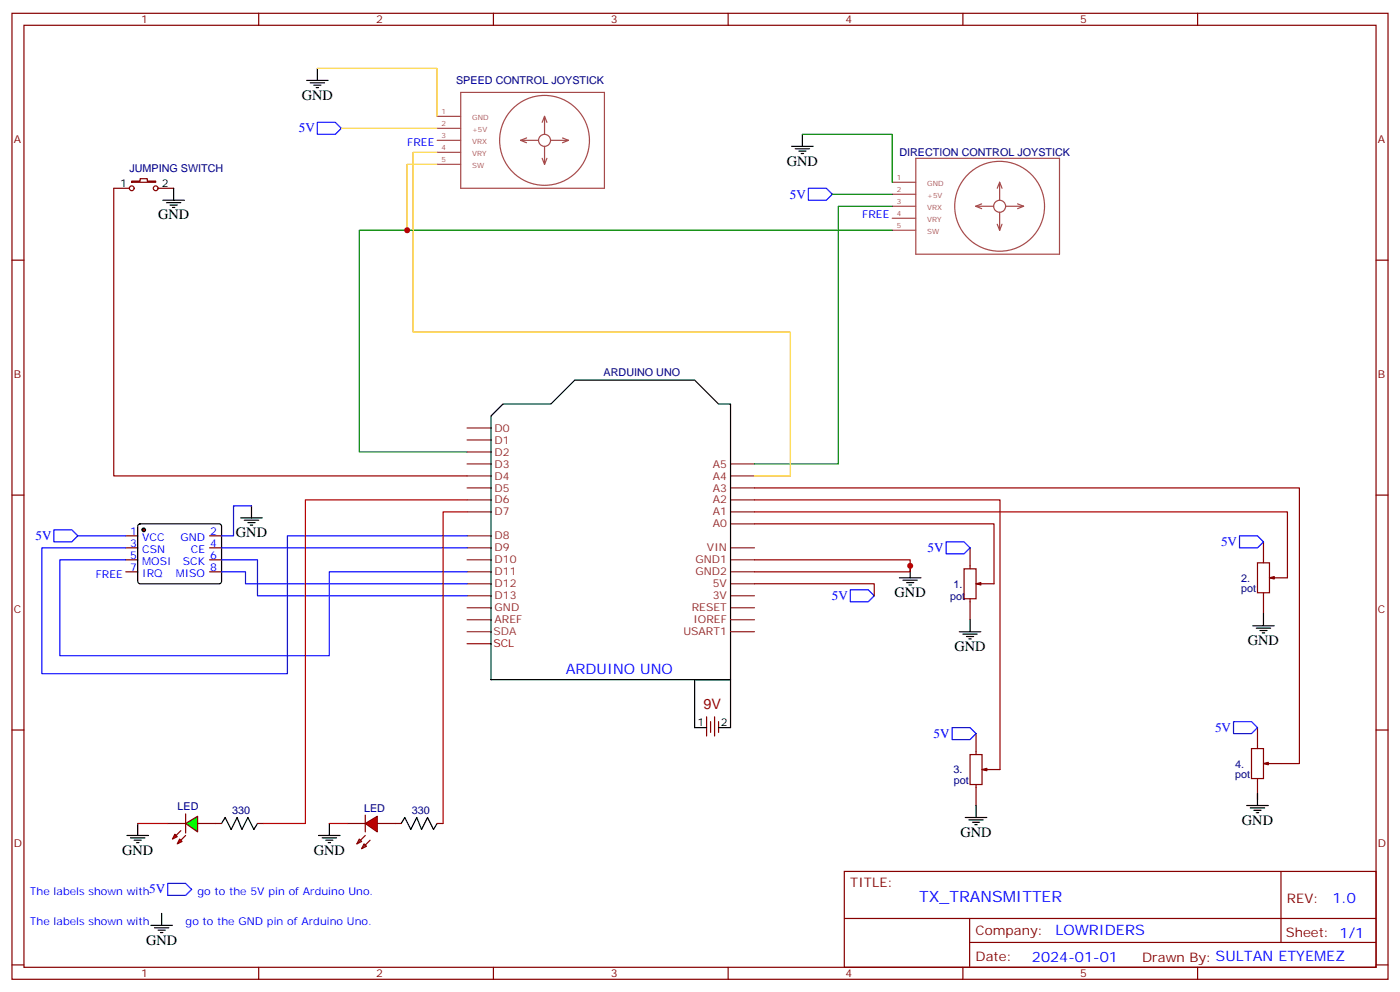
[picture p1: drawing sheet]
<svg xmlns="http://www.w3.org/2000/svg" width="412mm" height="292mm" viewBox="0 0 412 292" stroke-linecap="round" stroke-linejoin="round" font-family="sans-serif">
<g fill="none" stroke="#870000" stroke-width=".35">
<path d="M3.5 3.9h405.4v284.4h-405.4zM7.1 7.4h398.2v277.3h-398.2zM76.2 3.9v3.5M145.3 3.9v3.5M214.5 3.9v3.5M283.6 3.9v3.5M352.8 3.9v3.5M3.5 76.6h3.6M405.3 76.6h3.6M3.5 145.7h3.6M37 157.7h3.6M405.3 145.7h3.6"/>
<path d="M37 168.3h3.6M37 164.8h3.6M37 161.3h3.6M3.5 214.9h3.6M405.3 214.9h3.6M248.7 256.5h156.6v28.2h-156.6zM377.3 256.5v20.9M248.7 270.4h156.5M285.6 277.4h119.6M285.6 270.4v14.1M3.5 284h3.6M76.2 284.7v3.6"/>
<path d="M145.3 284.7v3.6M214.5 284.7v3.6M283.6 284.7v3.6M352.8 284.7v3.6M405.3 284h3.6"/>
</g>
<circle cx="42.3" cy="156" r=".53" fill="#870000" stroke="#000" stroke-width=".35"/>
<path d="M144.6 122.4l3.6-3.5h14.1l7-7h35.3l7.1 7h3.5v81.2h-70.6zM40.8 154.4l.5-.2h23.3l.5 .2 .2 .5-.1 16.5-.6 .4h-23.6l-.4-.7v-16.2z" fill="none" stroke="#000" stroke-width=".35"/>
<path d="M61.7 157.7h3.6M61.7 161.3h3.6M61.7 164.8h3.6M61.7 168.3h3.6M102.3 242.4h5.3M105.8 247l.7 .7-1.4 .7zM107.2 248.4l.7 .7-1.4 .7zM107.6 245.9l-2.5 2.5M109 247.3l-2.5 2.5M111.1 242.4h5.3" fill="none" stroke="#870000" stroke-width=".35"/>
<g fill="none" stroke="#8c2424" stroke-width=".35">
<path d="M137.6 126h7M137.6 129.5h7M137.6 133h7M137.6 136.6h7M215.2 136.6h7M137.6 140.1h7M137.6 143.6h7M137.6 147.1h7M137.6 150.7h7M137.6 157.7h7M215.2 140.1h7M215.2 143.6h7"/>
<path d="M215.2 147.1h7M215.2 150.7h7M215.2 154.2h7M137.6 161.3h7M137.6 164.8h7M137.6 168.3h7M137.6 171.8h7M137.6 175.4h7M137.6 178.9h7M215.2 161.3h7M215.2 164.8h7M215.2 168.3h7"/>
<path d="M215.2 171.8h7M215.2 175.4h7M215.2 178.9h7M137.6 182.4h7M215.2 182.4h7M215.2 185.9h7"/>
</g>
<path d="M137.6 185.9h7" fill="none" stroke="#933" stroke-width=".35"/>
<path d="M137.6 189.5h7" fill="none" stroke="#900" stroke-width=".35"/>
<g fill="none" stroke="#a64a4a" stroke-width=".35">
<path d="M262.8 53.7h7M262.8 57.2h7M269.8 46.6h42.3v28.2h-42.3zM294.5 53.7v5.2M294.5 53.7l-.7 1.7M294.5 53.7l.7 1.7M262.8 60.7h7M262.8 64.2h7M262.8 67.8h7M287.4 60.7h5.3M287.4 60.7l1.8 .7M289.2 60l-1.8 .7"/>
<path d="M293.8 66l.7 1.8M294.5 62.5v5.3M295.2 66l-.7 1.8M299.8 60l1.7 .7M301.5 60.7h-5.3a1.76 1.76 0 0 0-2.5-1.6 1.76 1.76 0 0 0-.4 3 1.76 1.76 0 0 0 2.9-.9v-.5M301.5 60.7l-1.7 .7M307.7 60.7a13.2 13.2 0 0 0-19.4-11.7 13.2 13.2 0 0 0-1.3 22.7 13.2 13.2 0 0 0 20.6-9.5l.1-1.5"/>
</g>
<path d="M107.6 242.4l3.5-2.1v4.6z" fill="#f00" stroke="#870000" stroke-width=".35"/>
<g fill="none" stroke="#870000" stroke-width=".35">
<path d="M33.5 55.4h4.6M38.8 53.3h2.5v-.7h2.1v.7h2.5v.4h-7.1zM46.6 55.4h4.6M208.1 211v5.6M209.3 212.4v3.2M210.5 211v5.6M211.7 212.4v3.2M107.6 239.9v5M63.5 242.4h1.8M75.8 242.4h1.8M116.4 242.4h1.8M128.8 242.4h1.7"/>
<circle cx="38.8" cy="55.4" r=".71"/>
<circle cx="45.9" cy="55.4" r=".71"/>
</g>
<g fill="none" stroke="#000" stroke-width=".35">
<path d="M90.3 23.7h6.4M91.4 24.4h4.2M92.4 25.1h2.1M93.1 25.8h.7M93.5 20.1v3.6M236.4 39.5v3.6M48 58.9h6.3M49 59.7h4.3M51.2 55.4v3.5M233.2 43.1h6.3M234.2 43.8h4.3M235.3 44.5h2.1"/>
<path d="M236 45.2h.7M50.1 60.4h2.1M50.8 61.1h.7M70.9 152.4h6.4M72 153.1h4.2M73 153.8h2.1M73.7 154.6h.7M74.1 148.9v3.5M264.9 170.1h6.4M266 170.8h4.2M267.1 171.5h2.1M267.8 172.2h.7"/>
<path d="M268.1 166.5v3.6M282.6 185.9h6.3M283.6 186.7h4.3M284.7 187.4h2.1M285.4 188.1h.7M285.8 182.4v3.5M369 184.2h6.4M370.1 184.9h4.2M371.1 185.6h2.1M371.8 186.3h.7M372.2 180.7v3.5M208.1 214.2h-3.5v-14.1h10.6v14.1h-3.5"/>
<path d="M287.5 237.1v3.5M367.2 237.1h6.4M368.3 237.8h4.2M369.4 238.5h2.1M370.1 239.2h.7M370.4 233.6v3.5M65.3 242.4l1-1.8 1.8 3.6 1.7-3.6 1.5 3.6 1.7-3.6 1.8 3.6 1-1.8M118.2 242.4l1-1.8 1.8 3.6 1.8-3.6 1.4 3.6 1.7-3.6 1.8 3.6 1.1-1.8M284.3 240.6h6.4M285.4 241.3h4.2M286.5 242h2.1M287.2 242.7h.7"/>
<path d="M44.4 272.4h6.4M45.5 273.1h4.2M46.6 273.8h2.1M47.3 274.5h.7M47.6 268.9v3.5"/>
</g>
<g fill="none" stroke="#00f" stroke-width=".35">
<path d="M93.5 36h5.3l1.7 1.8-1.7 1.7h-5.3zM238.1 55.4h5.3l1.8 1.8-1.8 1.7h-5.3zM15.9 156h5.3l1.7 1.7-1.7 1.8h-5.3zM22.9 157.7h14.1M74.1 148.9h-5.3v8.8h-3.5M137.6 157.7h-52.9v40.6h-72.4v-37h24.7M278.7 159.5h5.3l1.8 1.8-1.8 1.7h-5.3zM365.1 157.7h5.3l1.8 1.8-1.8 1.8h-5.3zM37 164.8h-19.4v28.2h79.4v-24.7h40.6M65.3 168.3h7v3.5h65.3M65.3 164.8h10.5v10.6h61.8M65.3 161.3h72.3"/>
<path d="M250.5 173.6h5.3l1.7 1.8-1.7 1.7h-5.3zM280.5 214.2h5.3l1.7 1.7-1.7 1.8h-5.3zM363.4 212.4h5.3l1.7 1.8-1.7 1.7h-5.3zM49.4 260h5.3l1.7 1.8-1.7 1.8h-5.3z"/>
</g>
<path d="M236.4 39.5h26.4v14.2M245.2 57.2h17.6M262.8 60.7h-15.9v75.9h-24.7M262.8 67.8h-157v65.2h31.8" fill="none" stroke="#008700" stroke-width=".35"/>
<g fill="#850000" stroke="#850000" stroke-width=".35">
<path d="M372.2 224.8l1.4-.4v.7z"/>
<path d="M289.3 226.5l1.4-.3v.7z"/>
<path d="M373.9 170.1l1.5-.4v.7z"/>
<path d="M287.5 171.8l1.4-.3v.7z"/>
</g>
<g fill="none" stroke="#850000" stroke-width=".35">
<path d="M372.2 159.5v6.2M284 167.4h3.5v8.8h-3.5zM285.8 161.3v6.1M285.8 176.2v6.2M287.5 171.8h5.3M370.4 165.7h3.5v8.8h-3.5zM372.2 174.5v6.2M373.9 170.1h5.3M287.5 215.9v6.2M370.4 214.2v6.1M285.8 222.1h3.5v8.8h-3.5zM287.5 230.9v6.2"/>
<path d="M289.3 226.5h5.3M368.7 220.3h3.5v8.9h-3.5zM370.4 229.2v6.1M372.2 224.8h5.3"/>
</g>
<path d="M33.5 55.4v84.7h104.1M222.2 154.2h70.6v17.6M222.2 150.7h157v19.4M222.2 147.1h72.4v79.4M222.2 143.6h160.6v81.2h-5.3M222.2 171.8h35.3v3.6M222.2 164.8h45.9v3.5h-45.9" fill="none" stroke="#900" stroke-width=".35"/>
<g fill="none" stroke="#a64a4a" stroke-width=".35">
<path d="M128.8 34.3h6.9M128.8 37.8h6.9M135.7 27.2h42.3v28.2h-42.3zM160.4 34.3v5.2M160.4 34.3l-.7 1.7M160.4 34.3l.7 1.7M128.8 41.3h6.9M128.8 44.8h6.9M128.8 48.4h6.9M153.3 41.3h5.3M153.3 41.3l1.8 .7M155.1 40.6l-1.8 .7"/>
<path d="M159.7 46.6l.7 1.8M160.4 43.1v5.3M161.1 46.6l-.7 1.8M162.2 41.3h5.3M165.7 40.6l1.8 .7M167.5 41.3l-1.8 .7"/>
<circle cx="160.4" cy="41.3" r="13.2"/>
<circle cx="160.4" cy="41.3" r="1.76"/>
</g>
<path d="M93.5 20.1h35.3v14.2M100.5 37.8h28.3M128.8 48.4h-8.9v19.4M128.8 44.8h-7.1v53h111.1v42.3h-10.6" fill="none" stroke="#fc0" stroke-width=".35"/>
<path d="M137.6 150.7h-7.1v91.7" fill="none" stroke="#c00" stroke-width=".35"/>
<path d="M54.7 242.4l3.5-2.1v4.6z" fill="#0f0" stroke="#870000" stroke-width=".35"/>
<path d="M54.7 239.6v5.6z" fill="#f00" stroke="#870000" stroke-width=".35"/>
<g fill="#870000" stroke="#870000" stroke-width=".35">
<path d="M54.7 245.9l-1.4 1.4z"/>
<path d="M53.3 244.5l-1.4 1.4z"/>
</g>
<g fill="#f00" stroke="#870000" stroke-width=".35">
<path d="M52.9 247l.7 .7-1.4 .7z"/>
<path d="M51.5 245.6l.7 .7-1.4 .7z"/>
</g>
<path d="M49.4 242.4h5.3M58.2 242.4h5.3" fill="none" stroke="#870000" stroke-width=".35"/>
<path d="M137.6 147.1h-47.6v95.3h-12.4M40.6 242.4h8.8M97 242.4h5.3" fill="none" stroke="#c00" stroke-width=".35"/>
<path d="M37.4 245.9h6.3M38.5 246.6h4.2M39.5 247.3h2.1M40.2 248h.7M40.6 242.4v3.5M93.8 245.9h6.4M94.9 246.6h4.2M96 247.3h2.1M96.7 248h.7M97 242.4v3.5" fill="none" stroke="#000" stroke-width=".35"/>
<g fill="#c00">
<circle cx="268.1" cy="166.5" r=".88"/>
<circle cx="119.9" cy="67.8" r=".88"/>
</g>
<text font-size="4.6" fill="#00f" x="270.8" y="265.5">TX_TRANSMITTER</text>
<g font-size="4.2">
<text x="88.9" y="29.3">GND</text>
<text x="231.8" y="48.7">GND</text>
<text x="46.6" y="64.6">GND</text>
<text x="69.5" y="158.1">GND</text>
<text x="263.5" y="175.7">GND</text>
<text x="281.2" y="191.6">GND</text>
<text x="367.6" y="189.8">GND</text>
<text x="365.8" y="242.7">GND</text>
<text x="36" y="251.6">GND</text>
<text x="92.4" y="251.6">GND</text>
<text x="282.9" y="246.3">GND</text>
<text x="43" y="278">GND</text>
</g>
<g font-size="4.2" fill="#00f">
<text x="166.6" y="198.2">ARDUINO UNO</text>
<text x="392.5" y="265.8">1.0</text>
<text x="310.9" y="275.3">LOWRIDERS</text>
<text x="304" y="283.1">2024-01-01</text>
</g>
<text font-size="4.2" fill="#900" x="207.2" y="208.6">9V</text>
<g font-size="3.9" fill="#00f">
<text x="88" y="38.9">5V</text>
<text x="232.7" y="58.4">5V</text>
<text x="10.4" y="159">5V</text>
<text x="359.7" y="160.7">5V</text>
<text x="273.3" y="162.5">5V</text>
<text x="245" y="176.6">5V</text>
<text x="357.9" y="215.4">5V</text>
<text x="275" y="217.2">5V</text>
<text x="43.9" y="263">5V</text>
</g>
<g font-size="3.9" fill="#800">
<text x="250.5" y="261.1">TITLE:</text>
<text x="379.1" y="265.8">REV:</text>
<text x="287.4" y="275.3">Company:</text>
<text x="378.7" y="275.9">Sheet: 1/1</text>
<text x="287.4" y="283">Date:</text>
<text x="336.4" y="283.1">Drawn By: SULTAN ETYEMEZ</text>
</g>
<g font-size="3.2" fill="#800">
<text x="41.6" y="6.9">1</text>
<text x="110.8" y="6.9">2</text>
<text x="179.9" y="6.9">3</text>
<text x="249.1" y="6.9">4</text>
<text x="318.2" y="6.9">5</text>
<text x="4.1" y="42">A</text>
<text x="405.9" y="42">A</text>
<text x="4.1" y="111.2">B</text>
<text x="405.9" y="111.2">B</text>
<text x="4.1" y="180.3">C</text>
<text x="405.9" y="180.3">C</text>
<text x="4.1" y="249.4">D</text>
<text x="405.9" y="249.4">D</text>
<text x="41.6" y="287.7">1</text>
<text x="110.8" y="287.7">2</text>
<text x="179.9" y="287.7">3</text>
<text x="249.1" y="287.7">4</text>
<text x="318.2" y="287.7">5</text>
</g>
<g font-size="3.2" fill="#000080">
<text x="134.4" y="24.8">SPEED CONTROL JOYSTICK</text>
<text x="264.9" y="46">DIRECTION CONTROL JOYSTICK</text>
<text x="38.1" y="50.7">JUMPING SWITCH</text>
<text x="177.8" y="110.8">ARDUINO UNO</text>
<text x="280.8" y="173">1.</text>
<text x="365.6" y="171.4">2.</text>
<text x="279.9" y="176.6">pot</text>
<text x="365.6" y="174.4">pot</text>
<text x="280.8" y="227.7">3.</text>
<text x="363.9" y="226">4.</text>
<text x="281" y="230.8">pot</text>
<text x="363.9" y="229.1">pot</text>
<text x="52.3" y="238.5">LED</text>
<text x="68.4" y="239.6">330</text>
<text x="107.3" y="238.9">LED</text>
<text x="121.3" y="239.6">330</text>
</g>
<g font-size="3.2" fill="#00f">
<text x="119.9" y="43.1">FREE</text>
<text x="254" y="64.2">FREE</text>
<text x="38.4" y="160.9">3</text>
<text x="38.4" y="157.4">1</text>
<text x="41.9" y="159.1">VCC</text>
<text x="53.1" y="159.1">GND</text>
<text x="61.9" y="157.4">2</text>
<text x="61.9" y="160.9">4</text>
<text x="38.4" y="168">7</text>
<text x="38.4" y="164.4">5</text>
<text x="41.9" y="166.2">MOSI</text>
<text x="41.9" y="162.7">CSN</text>
<text x="53.8" y="166.2">SCK</text>
<text x="56.2" y="162.7">CE</text>
<text x="61.9" y="164.4">6</text>
<text x="61.9" y="168">8</text>
<text x="28.2" y="170.1">FREE</text>
<text x="41.9" y="169.7">IRQ</text>
<text x="51.8" y="169.7">MISO</text>
<text x="8.8" y="263.6">The labels shown with</text>
<text x="58.2" y="263.6">go to the 5V pin of Arduino Uno.</text>
<text x="8.8" y="272.4">The labels shown with</text>
<text x="54.7" y="272.4">go to the GND pin of Arduino Uno.</text>
</g>
<g font-size="3.2">
<text x="35.4" y="55.1">1</text>
<text x="47.6" y="55.1">2</text>
<text x="205.4" y="213.8">1</text>
<text x="212.4" y="213.8">2</text>
</g>
<g font-size="3.2" fill="#8d2323">
<text x="145.7" y="127">D0</text>
<text x="145.7" y="130.6">D1</text>
<text x="145.7" y="134.1">D2</text>
<text x="145.7" y="137.6">D3</text>
<text x="210" y="137.6">A5</text>
<text x="145.7" y="141.1">D4</text>
<text x="210" y="141.1">A4</text>
<text x="145.7" y="144.7">D5</text>
<text x="145.7" y="148.2">D6</text>
<text x="210" y="144.7">A3</text>
<text x="210" y="148.2">A2</text>
<text x="145.7" y="151.7">D7</text>
<text x="210" y="151.7">A1</text>
<text x="210" y="155.3">A0</text>
<text x="145.7" y="158.8">D8</text>
<text x="145.7" y="162.3">D9</text>
<text x="145.7" y="165.8">D10</text>
<text x="204.8" y="165.8">GND1</text>
<text x="208.3" y="162.3">VIN</text>
<text x="145.7" y="169.4">D11</text>
<text x="145.7" y="172.9">D12</text>
<text x="204.8" y="169.4">GND2</text>
<text x="210" y="172.9">5V</text>
<text x="145.7" y="176.4">D13</text>
<text x="145.7" y="180">GND</text>
<text x="203.8" y="180">RESET</text>
<text x="210" y="176.4">3V</text>
<text x="145.7" y="183.5">AREF</text>
<text x="204.3" y="183.5">IOREF</text>
<text x="201.3" y="187">USART1</text>
</g>
<text font-size="3.2" fill="#933" x="145.3" y="187">SDA</text>
<text font-size="3.2" fill="#900" x="145.3" y="190.5">SCL</text>
<g font-size="2.1" fill="#a54b4b">
<text x="130.1" y="33.6">1</text>
<text x="139.1" y="35.3">GND</text>
<text x="130.1" y="37.1">2</text>
<text x="130.1" y="40.6">3</text>
<text x="139.1" y="38.8">+5V</text>
<text x="130.1" y="44.1">4</text>
<text x="130.1" y="47.7">5</text>
<text x="139.1" y="42.4">VRX</text>
<text x="139.1" y="45.9">VRY</text>
<text x="139.1" y="49.4">SW</text>
<text x="264.1" y="53">1</text>
<text x="264.1" y="56.5">2</text>
<text x="273.1" y="54.7">GND</text>
<text x="273.1" y="58.2">+5V</text>
<text x="264.1" y="60">3</text>
<text x="264.1" y="63.5">4</text>
<text x="273.1" y="61.8">VRX</text>
<text x="273.1" y="65.3">VRY</text>
<text x="264.1" y="67.1">5</text>
<text x="273.1" y="68.8">SW</text>
</g>
</svg>
